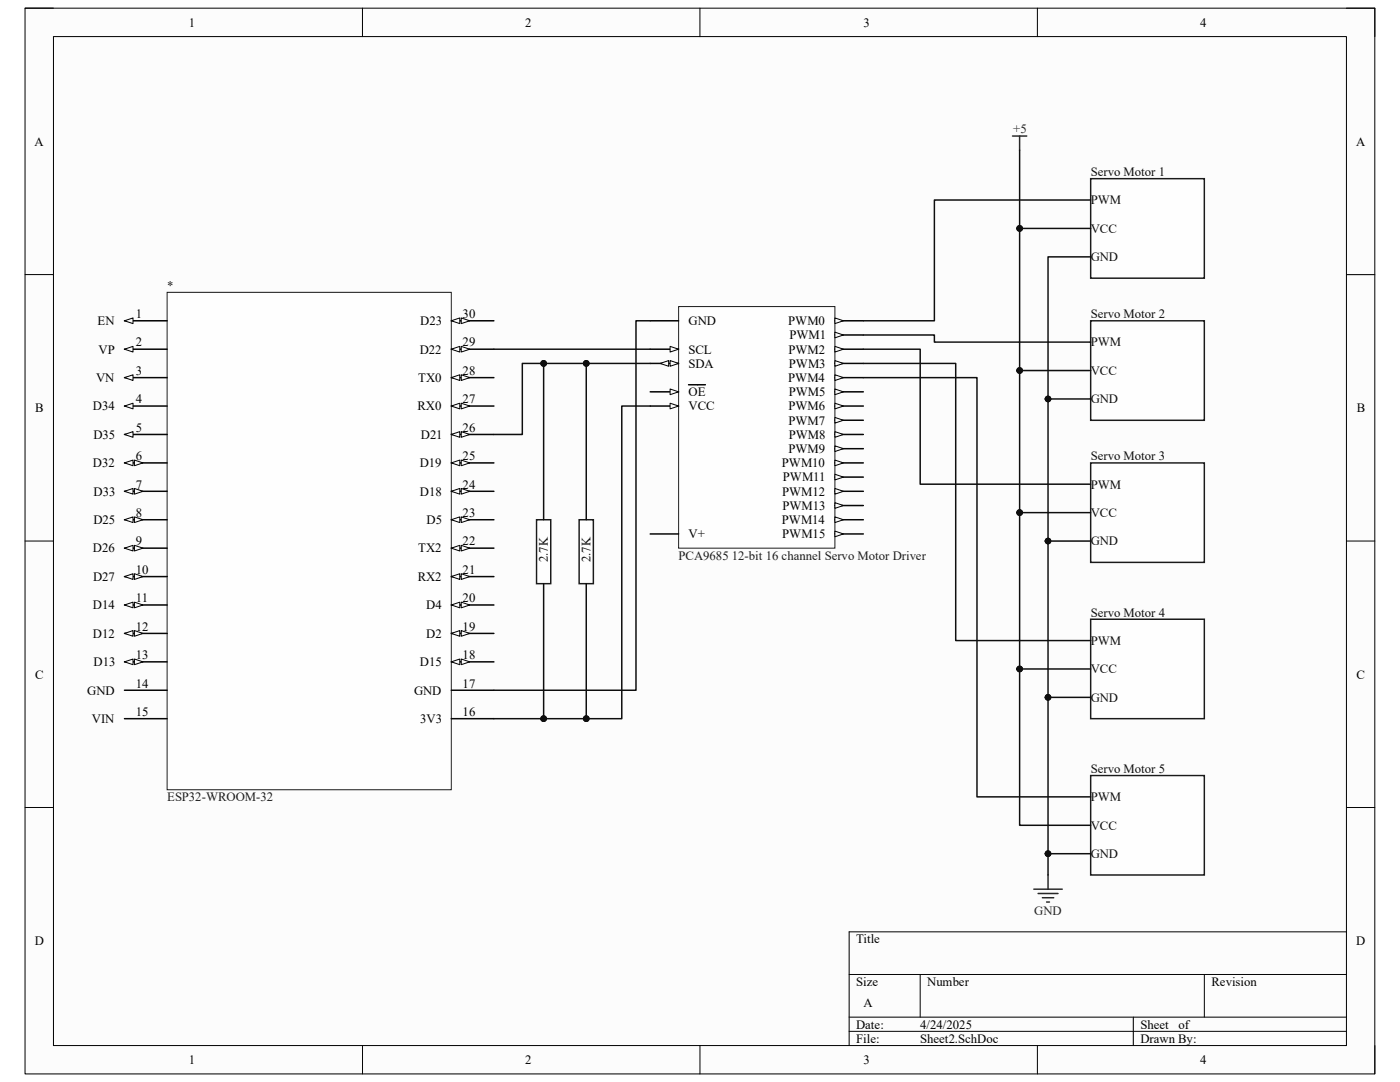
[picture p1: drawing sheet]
<svg xmlns="http://www.w3.org/2000/svg" width="279mm" height="216mm" viewBox="0 0 279 216" stroke-linecap="round" stroke-linejoin="round" font-family="sans-serif">
<path d="M5 1.6h269.4v212.7h-269.4z" fill-rule="evenodd" fill="#fcfcfc"/>
<path d="M5 1.6h269.4v212.7h-269.4z" fill="none" stroke="#000" stroke-width=".2"/>
<path d="M10.7 7.3h258v201.3h-258z" fill-rule="evenodd" fill="#fcfcfc"/>
<g fill="none" stroke="#000" stroke-width=".2">
<path d="M5 1.6h5.7M10.7 7.3h258v201.3h-258zM72.3 1.6v5.7M139.7 1.6v5.7M207 1.6v5.7M268.7 1.6h5.7v5.7M5 54.8h5.7M268.7 54.8h5.7M5 108h5.7M268.7 108h5.7M5 161.1h5.7M268.7 161.1h5.7"/>
<path d="M169.5 194.4h99.2M183.6 194.4v8.6M240.3 194.4v8.6M268.7 185.9h-99.2v22.7M72.3 208.6v5.7M139.7 208.6v5.7M169.5 203h99.2M169.5 205.8h99.2M207 208.6v5.7M226.2 203v5.6M274.4 208.6v5.7"/>
</g>
<path d="M33.4 58.3h56.7v99.3h-56.7z" fill-rule="evenodd" fill="#fefefe"/>
<path d="M33.4 58.3h56.7v99.3h-56.7z" fill="none" stroke="#1c1c1c" stroke-width=".2"/>
<path d="M24.8 64h8.6" fill="none" stroke="#000" stroke-width=".3"/>
<path d="M24.8 64l1.7-.6v1.2z" fill="#fbfbfb"/>
<path d="M24.8 64l1.7-.6v1.2z" fill="none" stroke="#000" stroke-width=".2"/>
<path d="M24.8 69.7h8.6" fill="none" stroke="#000" stroke-width=".3"/>
<path d="M24.8 69.7l1.7-.6v1.1z" fill="#fbfbfb"/>
<path d="M24.8 69.7l1.7-.6v1.1z" fill="none" stroke="#000" stroke-width=".2"/>
<path d="M24.8 75.4h8.6" fill="none" stroke="#000" stroke-width=".3"/>
<path d="M24.8 75.4l1.7-.6v1.1z" fill="#fbfbfb"/>
<path d="M24.8 75.4l1.7-.6v1.1z" fill="none" stroke="#000" stroke-width=".2"/>
<path d="M24.8 81h8.6" fill="none" stroke="#000" stroke-width=".3"/>
<path d="M24.8 81l1.7-.5v1.1z" fill="#fbfbfb"/>
<path d="M24.8 81l1.7-.5v1.1z" fill="none" stroke="#000" stroke-width=".2"/>
<path d="M24.8 86.7h8.6" fill="none" stroke="#000" stroke-width=".3"/>
<path d="M24.8 86.7l1.7-.6v1.2z" fill="#fbfbfb"/>
<path d="M24.8 86.7l1.7-.6v1.2z" fill="none" stroke="#000" stroke-width=".2"/>
<path d="M24.8 92.4h8.6" fill="none" stroke="#000" stroke-width=".3"/>
<path d="M24.8 92.4l1.7-.6v1.1z" fill="#fbfbfb"/>
<path d="M24.8 92.4l1.7-.6v1.1z" fill="none" stroke="#000" stroke-width=".2"/>
<path d="M26.8 91.8l1.7 .6-1.7 .5z" fill="#fbfbfb"/>
<path d="M26.8 91.8l1.7 .6-1.7 .5z" fill="none" stroke="#000" stroke-width=".2"/>
<path d="M24.8 98h8.6" fill="none" stroke="#000" stroke-width=".3"/>
<path d="M24.8 98l1.7-.5v1.1z" fill="#fbfbfb"/>
<path d="M24.8 98l1.7-.5v1.1z" fill="none" stroke="#000" stroke-width=".2"/>
<path d="M26.8 97.5l1.7 .5-1.7 .6z" fill="#fbfbfb"/>
<path d="M26.8 97.5l1.7 .5-1.7 .6z" fill="none" stroke="#000" stroke-width=".2"/>
<path d="M24.8 103.7h8.6" fill="none" stroke="#000" stroke-width=".3"/>
<path d="M24.8 103.7l1.7-.6v1.2z" fill="#fbfbfb"/>
<path d="M24.8 103.7l1.7-.6v1.2z" fill="none" stroke="#000" stroke-width=".2"/>
<path d="M26.8 103.1l1.7 .6-1.7 .6z" fill="#fbfbfb"/>
<path d="M26.8 103.1l1.7 .6-1.7 .6z" fill="none" stroke="#000" stroke-width=".2"/>
<path d="M24.8 109.4h8.6" fill="none" stroke="#000" stroke-width=".3"/>
<path d="M24.8 109.4l1.7-.6v1.1z" fill="#fbfbfb"/>
<path d="M24.8 109.4l1.7-.6v1.1z" fill="none" stroke="#000" stroke-width=".2"/>
<path d="M26.8 108.8l1.7 .6-1.7 .5z" fill="#fbfbfb"/>
<path d="M26.8 108.8l1.7 .6-1.7 .5z" fill="none" stroke="#000" stroke-width=".2"/>
<path d="M24.8 115.1h8.6" fill="none" stroke="#000" stroke-width=".3"/>
<path d="M24.8 115.1l1.7-.6v1.1z" fill="#fbfbfb"/>
<path d="M24.8 115.1l1.7-.6v1.1z" fill="none" stroke="#000" stroke-width=".2"/>
<path d="M26.8 114.5l1.7 .6-1.7 .5z" fill="#fbfbfb"/>
<path d="M26.8 114.5l1.7 .6-1.7 .5z" fill="none" stroke="#000" stroke-width=".2"/>
<path d="M24.8 120.7h8.6" fill="none" stroke="#000" stroke-width=".3"/>
<path d="M24.8 120.7l1.7-.5v1.1z" fill="#fbfbfb"/>
<path d="M24.8 120.7l1.7-.5v1.1z" fill="none" stroke="#000" stroke-width=".2"/>
<path d="M26.8 120.2l1.7 .5-1.7 .6z" fill="#fbfbfb"/>
<path d="M26.8 120.2l1.7 .5-1.7 .6z" fill="none" stroke="#000" stroke-width=".2"/>
<path d="M24.8 126.4h8.6" fill="none" stroke="#000" stroke-width=".3"/>
<path d="M24.8 126.4l1.7-.6v1.2z" fill="#fbfbfb"/>
<path d="M24.8 126.4l1.7-.6v1.2z" fill="none" stroke="#000" stroke-width=".2"/>
<path d="M26.8 125.8l1.7 .6-1.7 .6z" fill="#fbfbfb"/>
<path d="M26.8 125.8l1.7 .6-1.7 .6z" fill="none" stroke="#000" stroke-width=".2"/>
<path d="M24.8 132.1h8.6" fill="none" stroke="#000" stroke-width=".3"/>
<path d="M24.8 132.1l1.7-.6v1.1z" fill="#fbfbfb"/>
<path d="M24.8 132.1l1.7-.6v1.1z" fill="none" stroke="#000" stroke-width=".2"/>
<path d="M26.8 131.5l1.7 .6-1.7 .5z" fill="#fbfbfb"/>
<path d="M26.8 131.5l1.7 .6-1.7 .5z" fill="none" stroke="#000" stroke-width=".2"/>
<path d="M90.1 64h8.5M24.8 137.7h8.6M24.8 143.4h8.6" fill="none" stroke="#000" stroke-width=".3"/>
<path d="M90.1 64l1.7-.6v1.2z" fill="#fbfbfb"/>
<path d="M90.1 64l1.7-.6v1.2z" fill="none" stroke="#000" stroke-width=".2"/>
<path d="M92 63.4l1.7 .6-1.7 .6z" fill="#fbfbfb"/>
<path d="M92 63.4l1.7 .6-1.7 .6z" fill="none" stroke="#000" stroke-width=".2"/>
<path d="M90.1 69.7h8.5" fill="none" stroke="#000" stroke-width=".3"/>
<path d="M90.1 69.7l1.7-.6v1.1z" fill="#fbfbfb"/>
<path d="M90.1 69.7l1.7-.6v1.1z" fill="none" stroke="#000" stroke-width=".2"/>
<path d="M92 69.1l1.7 .6-1.7 .5z" fill="#fbfbfb"/>
<path d="M92 69.1l1.7 .6-1.7 .5z" fill="none" stroke="#000" stroke-width=".2"/>
<path d="M90.1 75.4h8.5" fill="none" stroke="#000" stroke-width=".3"/>
<path d="M90.1 75.4l1.7-.6v1.1z" fill="#fbfbfb"/>
<path d="M90.1 75.4l1.7-.6v1.1z" fill="none" stroke="#000" stroke-width=".2"/>
<path d="M92 74.8l1.7 .6-1.7 .5z" fill="#fbfbfb"/>
<path d="M92 74.8l1.7 .6-1.7 .5z" fill="none" stroke="#000" stroke-width=".2"/>
<path d="M90.1 81h8.5" fill="none" stroke="#000" stroke-width=".3"/>
<path d="M90.1 81l1.7-.5v1.1z" fill="#fbfbfb"/>
<path d="M90.1 81l1.7-.5v1.1z" fill="none" stroke="#000" stroke-width=".2"/>
<path d="M92 80.5l1.7 .5-1.7 .6z" fill="#fbfbfb"/>
<path d="M92 80.5l1.7 .5-1.7 .6z" fill="none" stroke="#000" stroke-width=".2"/>
<path d="M90.1 86.7h8.5" fill="none" stroke="#000" stroke-width=".3"/>
<path d="M90.1 86.7l1.7-.6v1.2z" fill="#fbfbfb"/>
<path d="M90.1 86.7l1.7-.6v1.2z" fill="none" stroke="#000" stroke-width=".2"/>
<path d="M92 86.1l1.7 .6-1.7 .6z" fill="#fbfbfb"/>
<path d="M92 86.1l1.7 .6-1.7 .6z" fill="none" stroke="#000" stroke-width=".2"/>
<path d="M90.1 92.4h8.5" fill="none" stroke="#000" stroke-width=".3"/>
<path d="M90.1 92.4l1.7-.6v1.1z" fill="#fbfbfb"/>
<path d="M90.1 92.4l1.7-.6v1.1z" fill="none" stroke="#000" stroke-width=".2"/>
<path d="M92 91.8l1.7 .6-1.7 .5z" fill="#fbfbfb"/>
<path d="M92 91.8l1.7 .6-1.7 .5z" fill="none" stroke="#000" stroke-width=".2"/>
<path d="M90.1 98h8.5" fill="none" stroke="#000" stroke-width=".3"/>
<path d="M90.1 98l1.7-.5v1.1z" fill="#fbfbfb"/>
<path d="M90.1 98l1.7-.5v1.1z" fill="none" stroke="#000" stroke-width=".2"/>
<path d="M92 97.5l1.7 .5-1.7 .6z" fill="#fbfbfb"/>
<path d="M92 97.5l1.7 .5-1.7 .6z" fill="none" stroke="#000" stroke-width=".2"/>
<path d="M90.1 103.7h8.5" fill="none" stroke="#000" stroke-width=".3"/>
<path d="M90.1 103.7l1.7-.6v1.2z" fill="#fbfbfb"/>
<path d="M90.1 103.7l1.7-.6v1.2z" fill="none" stroke="#000" stroke-width=".2"/>
<path d="M92 103.1l1.7 .6-1.7 .6z" fill="#fbfbfb"/>
<path d="M92 103.1l1.7 .6-1.7 .6z" fill="none" stroke="#000" stroke-width=".2"/>
<path d="M90.1 109.4h8.5" fill="none" stroke="#000" stroke-width=".3"/>
<path d="M90.1 109.4l1.7-.6v1.1z" fill="#fbfbfb"/>
<path d="M90.1 109.4l1.7-.6v1.1z" fill="none" stroke="#000" stroke-width=".2"/>
<path d="M92 108.8l1.7 .6-1.7 .5z" fill="#fbfbfb"/>
<path d="M92 108.8l1.7 .6-1.7 .5z" fill="none" stroke="#000" stroke-width=".2"/>
<path d="M90.1 115.1h8.5" fill="none" stroke="#000" stroke-width=".3"/>
<path d="M90.1 115.1l1.7-.6v1.1z" fill="#fbfbfb"/>
<path d="M90.1 115.1l1.7-.6v1.1z" fill="none" stroke="#000" stroke-width=".2"/>
<path d="M92 114.5l1.7 .6-1.7 .5z" fill="#fbfbfb"/>
<path d="M92 114.5l1.7 .6-1.7 .5z" fill="none" stroke="#000" stroke-width=".2"/>
<path d="M90.1 120.7h8.5" fill="none" stroke="#000" stroke-width=".3"/>
<path d="M90.1 120.7l1.7-.5v1.1z" fill="#fbfbfb"/>
<path d="M90.1 120.7l1.7-.5v1.1z" fill="none" stroke="#000" stroke-width=".2"/>
<path d="M92 120.2l1.7 .5-1.7 .6z" fill="#fbfbfb"/>
<path d="M92 120.2l1.7 .5-1.7 .6z" fill="none" stroke="#000" stroke-width=".2"/>
<path d="M90.1 126.4h8.5" fill="none" stroke="#000" stroke-width=".3"/>
<path d="M90.1 126.4l1.7-.6v1.2z" fill="#fbfbfb"/>
<path d="M90.1 126.4l1.7-.6v1.2z" fill="none" stroke="#000" stroke-width=".2"/>
<path d="M92 125.8l1.7 .6-1.7 .6z" fill="#fbfbfb"/>
<path d="M92 125.8l1.7 .6-1.7 .6z" fill="none" stroke="#000" stroke-width=".2"/>
<path d="M90.1 132.1h8.5" fill="none" stroke="#000" stroke-width=".3"/>
<path d="M90.1 132.1l1.7-.6v1.1z" fill="#fbfbfb"/>
<path d="M90.1 132.1l1.7-.6v1.1z" fill="none" stroke="#000" stroke-width=".2"/>
<path d="M92 131.5l1.7 .6-1.7 .5z" fill="#fbfbfb"/>
<path d="M92 131.5l1.7 .6-1.7 .5z" fill="none" stroke="#000" stroke-width=".2"/>
<path d="M90.1 137.7h8.5M90.1 143.4h8.5" fill="none" stroke="#000" stroke-width=".3"/>
<path d="M135.4 61.2h31.2v48.2h-31.2z" fill-rule="evenodd" fill="#fefefe"/>
<path d="M135.4 61.2h31.2v48.2h-31.2z" fill="none" stroke="#1c1c1c" stroke-width=".2"/>
<path d="M129.8 78.2h5.6M129.8 106.5h5.6" fill="none" stroke="#000" stroke-width=".3"/>
<path d="M133.7 77.6l1.7 .6-1.7 .6z" fill="#fbfbfb"/>
<path d="M133.7 77.6l1.7 .6-1.7 .6z" fill="none" stroke="#000" stroke-width=".2"/>
<path d="M137.4 76.8h3.4M129.8 81h5.6" fill="none" stroke="#000" stroke-width=".3"/>
<path d="M133.7 80.5l1.7 .5-1.7 .6z" fill="#fbfbfb"/>
<path d="M133.7 80.5l1.7 .5-1.7 .6z" fill="none" stroke="#000" stroke-width=".2"/>
<path d="M129.8 69.7h5.6" fill="none" stroke="#000" stroke-width=".3"/>
<path d="M133.7 69.1l1.7 .6-1.7 .5z" fill="#fbfbfb"/>
<path d="M133.7 69.1l1.7 .6-1.7 .5z" fill="none" stroke="#000" stroke-width=".2"/>
<path d="M129.8 72.5h5.6" fill="none" stroke="#000" stroke-width=".3"/>
<path d="M133.7 72l1.7 .5-1.7 .6z" fill="#fbfbfb"/>
<path d="M133.7 72l1.7 .5-1.7 .6z" fill="none" stroke="#000" stroke-width=".2"/>
<path d="M131.7 72.5l1.7-.5v1.1z" fill="#fbfbfb"/>
<path d="M131.7 72.5l1.7-.5v1.1z" fill="none" stroke="#000" stroke-width=".2"/>
<path d="M129.8 64h5.6M166.6 64h5.7" fill="none" stroke="#000" stroke-width=".3"/>
<path d="M166.6 63.4l1.7 .6-1.7 .6z" fill="#fbfbfb"/>
<path d="M166.6 63.4l1.7 .6-1.7 .6z" fill="none" stroke="#000" stroke-width=".2"/>
<path d="M166.6 66.8h5.7" fill="none" stroke="#000" stroke-width=".3"/>
<path d="M166.6 66.3l1.7 .5-1.7 .6z" fill="#fbfbfb"/>
<path d="M166.6 66.3l1.7 .5-1.7 .6z" fill="none" stroke="#000" stroke-width=".2"/>
<path d="M166.6 69.7h5.7" fill="none" stroke="#000" stroke-width=".3"/>
<path d="M166.6 69.1l1.7 .6-1.7 .5z" fill="#fbfbfb"/>
<path d="M166.6 69.1l1.7 .6-1.7 .5z" fill="none" stroke="#000" stroke-width=".2"/>
<path d="M166.6 72.5h5.7" fill="none" stroke="#000" stroke-width=".3"/>
<path d="M166.6 72l1.7 .5-1.7 .6z" fill="#fbfbfb"/>
<path d="M166.6 72l1.7 .5-1.7 .6z" fill="none" stroke="#000" stroke-width=".2"/>
<path d="M166.6 75.4h5.7" fill="none" stroke="#000" stroke-width=".3"/>
<path d="M166.6 74.8l1.7 .6-1.7 .5z" fill="#fbfbfb"/>
<path d="M166.6 74.8l1.7 .6-1.7 .5z" fill="none" stroke="#000" stroke-width=".2"/>
<path d="M166.6 78.2h5.7" fill="none" stroke="#000" stroke-width=".3"/>
<path d="M166.6 77.6l1.7 .6-1.7 .6z" fill="#fbfbfb"/>
<path d="M166.6 77.6l1.7 .6-1.7 .6z" fill="none" stroke="#000" stroke-width=".2"/>
<path d="M166.6 81h5.7" fill="none" stroke="#000" stroke-width=".3"/>
<path d="M166.6 80.5l1.7 .5-1.7 .6z" fill="#fbfbfb"/>
<path d="M166.6 80.5l1.7 .5-1.7 .6z" fill="none" stroke="#000" stroke-width=".2"/>
<path d="M166.6 83.9h5.7" fill="none" stroke="#000" stroke-width=".3"/>
<path d="M166.6 83.3l1.7 .6-1.7 .5z" fill="#fbfbfb"/>
<path d="M166.6 83.3l1.7 .6-1.7 .5z" fill="none" stroke="#000" stroke-width=".2"/>
<path d="M166.6 86.7h5.7" fill="none" stroke="#000" stroke-width=".3"/>
<path d="M166.6 86.1l1.7 .6-1.7 .6z" fill="#fbfbfb"/>
<path d="M166.6 86.1l1.7 .6-1.7 .6z" fill="none" stroke="#000" stroke-width=".2"/>
<path d="M166.6 89.5h5.7" fill="none" stroke="#000" stroke-width=".3"/>
<path d="M166.6 89l1.7 .5-1.7 .6z" fill="#fbfbfb"/>
<path d="M166.6 89l1.7 .5-1.7 .6z" fill="none" stroke="#000" stroke-width=".2"/>
<path d="M166.6 92.4h5.7" fill="none" stroke="#000" stroke-width=".3"/>
<path d="M166.6 91.8l1.7 .6-1.7 .5z" fill="#fbfbfb"/>
<path d="M166.6 91.8l1.7 .6-1.7 .5z" fill="none" stroke="#000" stroke-width=".2"/>
<path d="M166.6 95.2h5.7" fill="none" stroke="#000" stroke-width=".3"/>
<path d="M166.6 94.6l1.7 .6-1.7 .6z" fill="#fbfbfb"/>
<path d="M166.6 94.6l1.7 .6-1.7 .6z" fill="none" stroke="#000" stroke-width=".2"/>
<path d="M166.6 98h5.7" fill="none" stroke="#000" stroke-width=".3"/>
<path d="M166.6 97.5l1.7 .5-1.7 .6z" fill="#fbfbfb"/>
<path d="M166.6 97.5l1.7 .5-1.7 .6z" fill="none" stroke="#000" stroke-width=".2"/>
<path d="M166.6 100.9h5.7" fill="none" stroke="#000" stroke-width=".3"/>
<path d="M166.6 100.3l1.7 .6-1.7 .5z" fill="#fbfbfb"/>
<path d="M166.6 100.3l1.7 .6-1.7 .5z" fill="none" stroke="#000" stroke-width=".2"/>
<path d="M166.6 103.7h5.7" fill="none" stroke="#000" stroke-width=".3"/>
<path d="M166.6 103.1l1.7 .6-1.7 .6z" fill="#fbfbfb"/>
<path d="M166.6 103.1l1.7 .6-1.7 .6z" fill="none" stroke="#000" stroke-width=".2"/>
<path d="M166.6 106.5h5.7" fill="none" stroke="#000" stroke-width=".3"/>
<path d="M166.6 106l1.7 .5-1.7 .6z" fill="#fbfbfb"/>
<path d="M166.6 106l1.7 .5-1.7 .6z" fill="none" stroke="#000" stroke-width=".2"/>
<path d="M217.7 35.7h22.6v19.8h-22.6z" fill-rule="evenodd" fill="#fefefe"/>
<path d="M217.7 35.7h22.6v19.8h-22.6z" fill="none" stroke="#1c1c1c" stroke-width=".3"/>
<path d="M217.7 64h22.6v19.9h-22.6z" fill-rule="evenodd" fill="#fefefe"/>
<path d="M217.7 64h22.6v19.9h-22.6z" fill="none" stroke="#1c1c1c" stroke-width=".3"/>
<path d="M217.7 92.4h22.6v19.8h-22.6z" fill-rule="evenodd" fill="#fefefe"/>
<path d="M217.7 92.4h22.6v19.8h-22.6z" fill="none" stroke="#1c1c1c" stroke-width=".3"/>
<path d="M217.7 123.6h22.6v19.8h-22.6z" fill-rule="evenodd" fill="#fefefe"/>
<path d="M217.7 123.6h22.6v19.8h-22.6z" fill="none" stroke="#1c1c1c" stroke-width=".3"/>
<path d="M217.7 154.7h22.6v19.9h-22.6z" fill-rule="evenodd" fill="#fefefe"/>
<path d="M217.7 154.7h22.6v19.9h-22.6z" fill="none" stroke="#1c1c1c" stroke-width=".3"/>
<path d="M202.1 27.1h2.8M203.5 27.1v2.9M206.3 177.4h5.7M207.2 178.3h3.9M208 179.1h2.3M208.9 180h.5M209.2 174.6v2.8" fill="none" stroke="#262626" stroke-width=".3"/>
<path d="M107.1 103.7h2.8v12.8h-2.8z" fill-rule="evenodd" fill="#fefefe"/>
<path d="M107.1 103.7h2.8v12.8h-2.8z" fill="none" stroke="#1c1c1c" stroke-width=".3"/>
<path d="M115.6 103.7h2.8v12.8h-2.8z" fill-rule="evenodd" fill="#fefefe"/>
<path d="M115.6 103.7h2.8v12.8h-2.8z" fill="none" stroke="#1c1c1c" stroke-width=".3"/>
<path d="M217.7 39.9h-31.2v24.1h-14.2M217.7 45.6h-14.2v119.1h14.2M172.3 66.8h14.2v1.5h31.2M172.3 69.7h11.3v26.9h34.1M172.3 72.5h18.4v55.3h27M172.3 75.4h22.7v83.6h22.7" fill="none" stroke="#0e0e0e" stroke-width=".3"/>
<circle cx="203.5" cy="45.6" r=".57" fill="#0e0e0e"/>
<circle cx="203.5" cy="45.6" r=".57" fill="none" stroke="#0e0e0e" stroke-width=".2"/>
<circle cx="203.5" cy="73.9" r=".57" fill="#0e0e0e"/>
<circle cx="203.5" cy="73.9" r=".57" fill="none" stroke="#0e0e0e" stroke-width=".2"/>
<circle cx="203.5" cy="102.3" r=".57" fill="#0e0e0e"/>
<circle cx="203.5" cy="102.3" r=".57" fill="none" stroke="#0e0e0e" stroke-width=".2"/>
<circle cx="203.5" cy="133.5" r=".57" fill="#0e0e0e"/>
<circle cx="203.5" cy="133.5" r=".57" fill="none" stroke="#0e0e0e" stroke-width=".2"/>
<path d="M203.5 30v15.6" fill="none" stroke="#0e0e0e" stroke-width=".3"/>
<circle cx="203.5" cy="45.6" r=".57" fill="#0e0e0e"/>
<circle cx="203.5" cy="45.6" r=".57" fill="none" stroke="#0e0e0e" stroke-width=".2"/>
<path d="M203.5 73.9h14.2" fill="none" stroke="#0e0e0e" stroke-width=".3"/>
<circle cx="203.5" cy="73.9" r=".57" fill="#0e0e0e"/>
<circle cx="203.5" cy="73.9" r=".57" fill="none" stroke="#0e0e0e" stroke-width=".2"/>
<path d="M203.5 102.3h14.2" fill="none" stroke="#0e0e0e" stroke-width=".3"/>
<circle cx="203.5" cy="102.3" r=".57" fill="#0e0e0e"/>
<circle cx="203.5" cy="102.3" r=".57" fill="none" stroke="#0e0e0e" stroke-width=".2"/>
<path d="M203.5 133.5h14.2" fill="none" stroke="#0e0e0e" stroke-width=".3"/>
<circle cx="203.5" cy="133.5" r=".57" fill="#0e0e0e"/>
<circle cx="203.5" cy="133.5" r=".57" fill="none" stroke="#0e0e0e" stroke-width=".2"/>
<path d="M217.7 51.3h-8.5v123.3" fill="none" stroke="#0e0e0e" stroke-width=".3"/>
<circle cx="209.2" cy="79.6" r=".57" fill="#0e0e0e"/>
<circle cx="209.2" cy="79.6" r=".57" fill="none" stroke="#0e0e0e" stroke-width=".2"/>
<circle cx="209.2" cy="108" r=".57" fill="#0e0e0e"/>
<circle cx="209.2" cy="108" r=".57" fill="none" stroke="#0e0e0e" stroke-width=".2"/>
<circle cx="209.2" cy="139.1" r=".57" fill="#0e0e0e"/>
<circle cx="209.2" cy="139.1" r=".57" fill="none" stroke="#0e0e0e" stroke-width=".2"/>
<circle cx="209.2" cy="170.3" r=".57" fill="#0e0e0e"/>
<circle cx="209.2" cy="170.3" r=".57" fill="none" stroke="#0e0e0e" stroke-width=".2"/>
<path d="M209.2 170.3h8.5" fill="none" stroke="#0e0e0e" stroke-width=".3"/>
<circle cx="209.2" cy="170.3" r=".57" fill="#0e0e0e"/>
<circle cx="209.2" cy="170.3" r=".57" fill="none" stroke="#0e0e0e" stroke-width=".2"/>
<path d="M209.2 139.1h8.5" fill="none" stroke="#0e0e0e" stroke-width=".3"/>
<circle cx="209.2" cy="139.1" r=".57" fill="#0e0e0e"/>
<circle cx="209.2" cy="139.1" r=".57" fill="none" stroke="#0e0e0e" stroke-width=".2"/>
<path d="M209.2 108h8.5" fill="none" stroke="#0e0e0e" stroke-width=".3"/>
<circle cx="209.2" cy="108" r=".57" fill="#0e0e0e"/>
<circle cx="209.2" cy="108" r=".57" fill="none" stroke="#0e0e0e" stroke-width=".2"/>
<path d="M209.2 79.6h8.5" fill="none" stroke="#0e0e0e" stroke-width=".3"/>
<circle cx="209.2" cy="79.6" r=".57" fill="#0e0e0e"/>
<circle cx="209.2" cy="79.6" r=".57" fill="none" stroke="#0e0e0e" stroke-width=".2"/>
<path d="M98.6 69.7h31.2M129.8 72.5h-25.6v14.2h-5.6" fill="none" stroke="#0e0e0e" stroke-width=".3"/>
<circle cx="117" cy="72.5" r=".57" fill="#0e0e0e"/>
<circle cx="117" cy="72.5" r=".57" fill="none" stroke="#0e0e0e" stroke-width=".2"/>
<circle cx="108.5" cy="72.5" r=".57" fill="#0e0e0e"/>
<circle cx="108.5" cy="72.5" r=".57" fill="none" stroke="#0e0e0e" stroke-width=".2"/>
<path d="M129.8 64h-2.9v73.7h-28.3M129.8 81h-5.7v62.4h-25.5" fill="none" stroke="#0e0e0e" stroke-width=".3"/>
<circle cx="117" cy="143.4" r=".57" fill="#0e0e0e"/>
<circle cx="117" cy="143.4" r=".57" fill="none" stroke="#0e0e0e" stroke-width=".2"/>
<circle cx="108.5" cy="143.4" r=".57" fill="#0e0e0e"/>
<circle cx="108.5" cy="143.4" r=".57" fill="none" stroke="#0e0e0e" stroke-width=".2"/>
<path d="M108.5 72.5v31.2" fill="none" stroke="#0e0e0e" stroke-width=".3"/>
<circle cx="108.5" cy="72.5" r=".57" fill="#0e0e0e"/>
<circle cx="108.5" cy="72.5" r=".57" fill="none" stroke="#0e0e0e" stroke-width=".2"/>
<path d="M117 72.5v31.2" fill="none" stroke="#0e0e0e" stroke-width=".3"/>
<circle cx="117" cy="72.5" r=".57" fill="#0e0e0e"/>
<circle cx="117" cy="72.5" r=".57" fill="none" stroke="#0e0e0e" stroke-width=".2"/>
<path d="M108.5 116.5v26.9" fill="none" stroke="#0e0e0e" stroke-width=".3"/>
<circle cx="108.5" cy="143.4" r=".57" fill="#0e0e0e"/>
<circle cx="108.5" cy="143.4" r=".57" fill="none" stroke="#0e0e0e" stroke-width=".2"/>
<path d="M117 116.5v26.9" fill="none" stroke="#0e0e0e" stroke-width=".3"/>
<circle cx="117" cy="143.4" r=".57" fill="#0e0e0e"/>
<circle cx="117" cy="143.4" r=".57" fill="none" stroke="#0e0e0e" stroke-width=".2"/>
<g font-size="2.5">
<text x="37.7" y="5.3">1</text>
<text x="104.8" y="5.3">2</text>
<text x="172.3" y="5.3">3</text>
<text x="239.5" y="5.3">4</text>
<text x="6.9" y="29.1">A</text>
<text x="270.6" y="29.1">A</text>
<text x="19.5" y="64.9">EN</text>
<text x="27.1" y="63.5">1</text>
<text x="83.9" y="64.9">D23</text>
<text x="92.3" y="63.5">30</text>
<text x="137.4" y="64.9">GND</text>
<text x="157.3" y="64.9">PWM0</text>
<text x="19.7" y="70.6">VP</text>
<text x="27.1" y="69.1">2</text>
<text x="83.8" y="70.6">D22</text>
<text x="92.3" y="69.1">29</text>
<text x="137.4" y="70.6">SCL</text>
<text x="157.4" y="70.6">PWM2</text>
<text x="157.6" y="67.7">PWM1</text>
<text x="19.2" y="76.2">VN</text>
<text x="27.1" y="74.8">3</text>
<text x="83.5" y="76.2">TX0</text>
<text x="92.3" y="74.8">28</text>
<text x="137.4" y="73.4">SDA</text>
<text x="157.3" y="76.2">PWM4</text>
<text x="157.4" y="73.4">PWM3</text>
<text x="7" y="82.3">B</text>
<text x="18.5" y="81.9">D34</text>
<text x="27.1" y="80.5">4</text>
<text x="83.3" y="81.9">RX0</text>
<text x="92.3" y="80.5">27</text>
<text x="137.4" y="79">OE</text>
<text x="137.4" y="81.9">VCC</text>
<text x="157.4" y="81.9">PWM6</text>
<text x="157.4" y="79">PWM5</text>
<text x="270.8" y="82.3">B</text>
<text x="18.6" y="87.5">D35</text>
<text x="27.1" y="86.1">5</text>
<text x="84" y="87.5">D21</text>
<text x="92.3" y="86.1">26</text>
<text x="157.4" y="84.7">PWM7</text>
<text x="157.4" y="87.5">PWM8</text>
<text x="18.5" y="93.2">D32</text>
<text x="27.1" y="91.8">6</text>
<text x="83.8" y="93.2">D19</text>
<text x="92.3" y="91.8">25</text>
<text x="156" y="93.2">PWM10</text>
<text x="157.4" y="90.4">PWM9</text>
<text x="18.7" y="98.9">D33</text>
<text x="27.1" y="97.5">7</text>
<text x="83.8" y="98.9">D18</text>
<text x="92.3" y="97.5">24</text>
<text x="156.1" y="98.9">PWM12</text>
<text x="156.2" y="101.7">PWM13</text>
<text x="156.3" y="96.1">PWM11</text>
<text x="18.6" y="104.6">D25</text>
<text x="27.1" y="103.2">8</text>
<text x="85.1" y="104.6">D5</text>
<text x="92.3" y="103.2">23</text>
<text x="137.4" y="107.4">V+</text>
<text x="156" y="104.6">PWM14</text>
<text x="156.1" y="107.4">PWM15</text>
<text x="18.5" y="110.2">D26</text>
<text x="27.1" y="108.8">9</text>
<text x="83.5" y="110.2">TX2</text>
<text x="92.3" y="108.8">22</text>
<text x="18.6" y="115.9">D27</text>
<text x="27.1" y="114.5">10</text>
<text x="83.4" y="115.9">RX2</text>
<text x="92.3" y="114.5">21</text>
<text x="18.5" y="121.6">D14</text>
<text x="27.1" y="120.2">11</text>
<text x="27.1" y="125.9">12</text>
<text x="85" y="121.6">D4</text>
<text x="92.3" y="120.2">20</text>
<text x="92.3" y="125.9">19</text>
<text x="18.5" y="127.3">D12</text>
<text x="27.1" y="131.5">13</text>
<text x="85" y="127.3">D2</text>
<text x="92.3" y="131.5">18</text>
<text x="7" y="135.4">C</text>
<text x="18.7" y="132.9">D13</text>
<text x="27.1" y="137.2">14</text>
<text x="83.8" y="132.9">D15</text>
<text x="92.3" y="137.2">17</text>
<text x="270.7" y="135.4">C</text>
<text x="17.4" y="138.6">GND</text>
<text x="27.1" y="142.9">15</text>
<text x="82.6" y="138.6">GND</text>
<text x="92.3" y="142.9">16</text>
<text x="18.3" y="144.3">VIN</text>
<text x="83.9" y="144.3">3V3</text>
<text x="6.9" y="188.6">D</text>
<text x="170.9" y="188.2">Title</text>
<text x="270.7" y="188.6">D</text>
<text x="170.9" y="196.7">Size</text>
<text x="185" y="196.7">Number</text>
<text x="241.8" y="196.7">Revision</text>
<text x="172.3" y="201">A</text>
<text x="170.9" y="205.2">Date:</text>
<text x="170.9" y="208.1">File:</text>
<text x="183.6" y="205.2">4/24/2025</text>
<text x="183.7" y="208.1">Sheet2.SchDoc</text>
<text x="227.6" y="205.2">Sheet</text>
<text x="227.6" y="208.1">Drawn By:</text>
<text x="235.2" y="205.2">of</text>
<text x="37.7" y="212.3">1</text>
<text x="104.8" y="212.3">2</text>
<text x="172.3" y="212.3">3</text>
<text x="239.5" y="212.3">4</text>
</g>
<g font-size="2.5" fill="#262626">
<text x="202.2" y="26.6">+5</text>
<text x="206.4" y="182.5">GND</text>
</g>
<g font-size="2.5" fill="#0e0e0e">
<text x="217.7" y="35.1">Servo Motor 1</text>
<text x="217.7" y="40.8">PWM</text>
<text x="217.7" y="46.4">VCC</text>
<text x="217.7" y="52.1">GND</text>
<text x="217.7" y="63.5">Servo Motor 2</text>
<text x="217.7" y="69.1">PWM</text>
<text x="217.7" y="74.8">VCC</text>
<text x="217.7" y="80.5">GND</text>
<text x="217.7" y="91.8">Servo Motor 3</text>
<text x="217.7" y="97.5">PWM</text>
<text x="217.7" y="103.2">VCC</text>
<text x="109.3" y="112.2" transform="rotate(-90 109.3 112.2)">2.7K</text>
<text x="117.9" y="112.2" transform="rotate(-90 117.9 112.2)">2.7K</text>
<text x="217.7" y="108.8">GND</text>
<text x="217.7" y="123">Servo Motor 4</text>
<text x="217.7" y="128.7">PWM</text>
<text x="217.7" y="134.4">VCC</text>
<text x="217.7" y="140">GND</text>
<text x="217.7" y="154.2">Servo Motor 5</text>
<text x="217.7" y="159.9">PWM</text>
<text x="217.7" y="165.5">VCC</text>
<text x="217.7" y="171.2">GND</text>
</g>
<g font-size="2.5" fill="#1c1c1c">
<text x="33.4" y="57.8">*</text>
<text x="135.4" y="111.7">PCA9685 12-bit 16 channel Servo Motor Driver</text>
<text x="33.4" y="159.9">ESP32-WROOM-32</text>
</g>
</svg>
